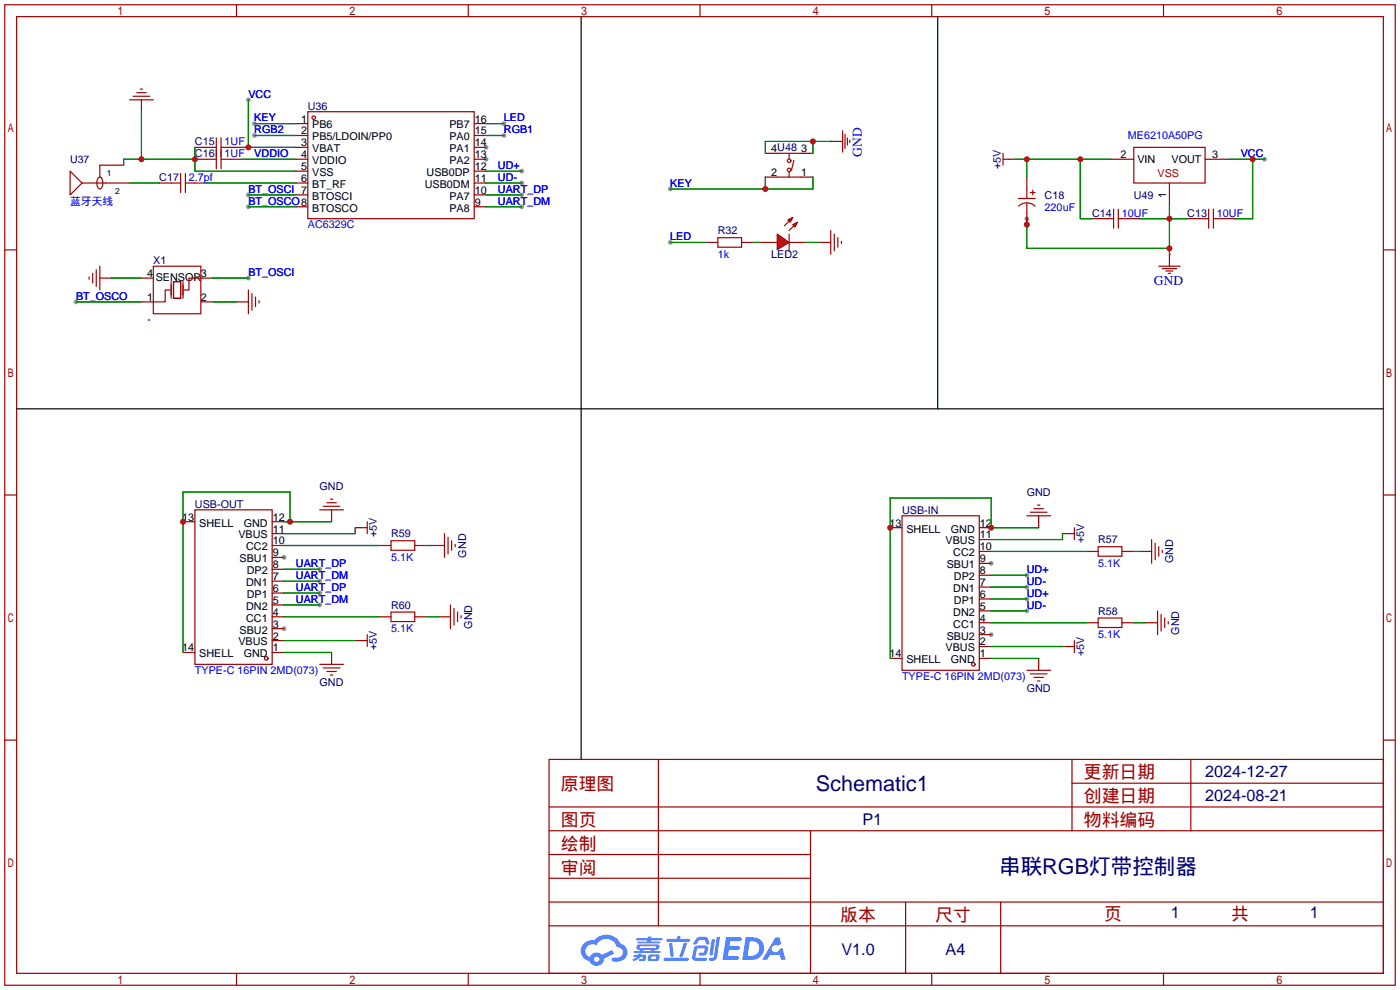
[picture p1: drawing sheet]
<svg xmlns="http://www.w3.org/2000/svg" width="299mm" height="212mm" viewBox="0 0 299 212" stroke-linecap="round" stroke-linejoin="round" font-family="sans-serif">
<g fill="#999">
<circle cx="103.9" cy="34" r=".51"/>
<circle cx="103.9" cy="31.5" r=".51"/>
<circle cx="211.8" cy="135.6" r=".51"/>
<circle cx="211.8" cy="120.4" r=".51"/>
<circle cx="60.7" cy="134.4" r=".51"/>
<circle cx="60.7" cy="119.1" r=".51"/>
<circle cx="16.3" cy="64.5" r=".51"/>
<circle cx="53.1" cy="59.4" r=".51"/>
<circle cx="53.1" cy="41.7" r=".51"/>
<circle cx="53.1" cy="44.2" r=".51"/>
<circle cx="54.4" cy="29" r=".51"/>
<circle cx="219.5" cy="122.9" r=".51"/>
<circle cx="219.5" cy="130.6" r=".51"/>
<circle cx="219.5" cy="125.5" r=".51"/>
<circle cx="219.5" cy="128" r=".51"/>
<circle cx="111.5" cy="36.6" r=".51"/>
<circle cx="111.5" cy="39.1" r=".51"/>
<circle cx="68.3" cy="121.7" r=".51"/>
<circle cx="68.3" cy="126.7" r=".51"/>
<circle cx="68.3" cy="129.3" r=".51"/>
<circle cx="68.3" cy="124.2" r=".51"/>
<circle cx="111.5" cy="44.2" r=".51"/>
<circle cx="111.5" cy="41.7" r=".51"/>
<circle cx="107.7" cy="29" r=".51"/>
<circle cx="53.1" cy="21.3" r=".51"/>
<circle cx="54.4" cy="26.4" r=".51"/>
<circle cx="270.3" cy="34" r=".51"/>
<circle cx="219.5" cy="46.7" r=".51"/>
<circle cx="143.3" cy="40.4" r=".51"/>
<circle cx="143.3" cy="51.8" r=".51"/>
<circle cx="107.7" cy="26.4" r=".51"/>
</g>
<g fill="none" stroke="#a10000" stroke-width=".25">
<path d="M1 1h297.2v209.6h-297.2zM3.6 3.6h292.1v204.4h-292.1zM50.5 1v2.6M100.1 1v2.6M149.6 1v2.6M199.1 1v2.6M248.7 1v2.6M1 53.4h2.6M295.7 53.4h2.5M1 105.8h2.6M295.7 105.8h2.5M1 158.2h2.6"/>
<path d="M295.7 158.2h2.5M117.3 162.3h178.4v45.7h-178.4zM117.3 177.5h178.4M117.3 172.5h178.4M140.7 162.3v35.6M173.2 177.5v30.5M229.1 162.3v15.2M229.1 167.4h66.6M254.5 162.3v15.2M117.3 182.6h55.9M117.3 197.9h178.4M117.3 192.8h178.4"/>
<path d="M117.3 187.7h55.9M193.5 192.8v15.2M213.9 192.8v15.2M50.5 208v2.6M100.1 208v2.6M149.6 208v2.6M199.1 208v2.6M248.7 208v2.6"/>
</g>
<g fill="#5487ff">
<path d="M155.2 200.3h2.6a.48 .48 0 0 1 .7 .4 .48 .48 0 0 1-.6 .4h-1.8l-.2 1.1h1.9a.43 .43 0 0 1 .4 .4 .43 .43 0 0 1-.5 .4h-1.9l-.2 1.3h1.7a.45 .45 0 0 1 .5 .2 .45 .45 0 0 1-.1 .6h-3.3z"/>
<path d="M165.7 200.3h.9l.4 1.5-.8 .3a.84 .84 0 0 0-1.2 .3 .84 .84 0 0 0 .4 1.1 .84 .84 0 0 0 1.1-.4l.1-.2 .6-.3 .7 2.5h-1l-.2-1h-2.1l-.6 1h-1.1z"/>
<path d="M152.1 200.8h.7l-.5 3.1a.36 .36 0 0 1-.3 .3 .36 .36 0 0 1-.4-.3z"/>
<path d="M153.2 200.2h.7l-.6 4.3a1.13 1.13 0 0 1-1.8 .6l.2-.4h.7l.2-.2z"/>
<path d="M148.9 200.6l.6-.4h1a.77 .77 0 0 1 .9 .5l.3 1-.2 .2h-.5l-.3-.9-.2-.2-1 .1-.7 1-.6-.1-.1-.2z"/>
<path d="M148.4 202.4l.6-.3h1.7a.81 .81 0 0 1 .7 .5 .81 .81 0 0 1-.2 .8 .81 .81 0 0 1-.9 .8h-.7a.32 .32 0 0 1-.3-.3 .32 .32 0 0 1 .4-.3h.7l.2-.9-1.6 .1-.4 1.8 2.2 .1a.32 .32 0 0 1 .3 .4 .32 .32 0 0 1-.4 .2h-2.2l-.5-.3-.1-.5z"/>
<path d="M141.9 204.7h5a.33 .33 0 0 1 .3 .3 .33 .33 0 0 1-.3 .3h-4.9l-.2-.1z"/>
<path d="M146.1 201.5h.8l-.7 2a.98 .98 0 0 1-.7 1.1l-.3-.3z"/>
<path d="M143 201.6h.7l.3 2.5a.34 .34 0 0 1-.3 .4 .34 .34 0 0 1-.4-.3z"/>
<path d="M142.5 200.7h2.1l.3-.6h.6l-.1 .6h1.7a.32 .32 0 0 1 .4 .3 .32 .32 0 0 1-.4 .3h-4.5l-.2-.2z"/>
<path d="M135.5 204.1h.9l.1-.3h.6v.3h.8a.82 .82 0 0 1-.5 1.3h-.8v-.4l.7-.1 .1-.3a.68 .68 0 0 0-1 .4l-1.1 .4-.1-.4 .9-.5h-.7z"/>
<path d="M136 200.5h2.4l.1-.3h.7v.3h2.2l.2 .3-.2 .2h-2.3v.2h1.8l.2 .3-.2 .1h-4.5l-.1-.4h2l.1-.2h-2.3l-.1-.2z"/>
<path d="M159.4 200.3l-.8 4.9h1.7a2.5 2.5 0 0 0 3-2.5 2.5 2.5 0 0 0-3.1-2.4zM160.3 201.1a1.61 1.61 0 0 1 2 1.5 1.61 1.61 0 0 1-1.8 1.7h-.7z"/>
<path d="M136.2 202a.55 .55 0 0 0-.2 .8 .55 .55 0 0 0 .7 .2l.1 .3h-1.3v.3l5.4 .1 .3-.2-.2-.2h-1.2l.2-.3a.7 .7 0 0 0 .8-.3 .7 .7 0 0 0 0-.8l-4.2-.1zM136.8 202.3l3.3-.1 .1 .1-.2 .3h-3.2zM137.5 203h1.7l-.2 .3h-1.4z"/>
<path d="M138.6 204.2a1.05 1.05 0 0 0 0 1.2 2.91 2.91 0 0 0 2.2-.2 .98 .98 0 0 0 0-1.2h-1.6zM139.2 204.5l.9-.1 .1 .4-.2 .2-.8-.1z"/>
<path d="M124.9 201.6a2.23 2.23 0 0 0-.7 2.3 2.23 2.23 0 0 0 1.8 1.6 1.58 1.58 0 0 0 1.8 .9 1.58 1.58 0 0 0 1.3-1.5l2.2-1.1-.5-.7-2.1 1a1.65 1.65 0 0 0-2.7 .4 1.45 1.45 0 0 1-.8-1.9 1.45 1.45 0 0 1 2-.7l.3 .1a2.3 2.3 0 0 1 2.3-1.3 2.3 2.3 0 0 1 2 1.7 1.12 1.12 0 0 1 1.3 1 1.12 1.12 0 0 1-1.1 1.2h-.7a.45 .45 0 0 0-.6 .4 .45 .45 0 0 0 .5 .5 2.21 2.21 0 0 0 2.2-.5 2.21 2.21 0 0 0 .5-2.3 2.13 2.13 0 0 0-1.3-1.1 3.3 3.3 0 0 0-5.6-.7l-1.1 .1zM127 205a.57 .57 0 0 1 1.1 0 .57 .57 0 0 1-1.1 0z"/>
</g>
<g fill="none" stroke="#a10000" stroke-width=".25">
<path d="M29.2 19.8h2M30 19.1h.5M15 36.6l2.5 2.5-2.5 2.6zM17.5 39.1h5.1M21 38l.4-.1 .3 .2a1.93 1.93 0 0 1-.3 2.3 1.19 1.19 0 0 1-.7-1.6zM21.3 35.3v2.5M27.7 21.3h5.1M28.4 20.6h3.6M36.6 39.1h2M38.6 37.1v4M39.6 39.1h2.1M39.6 37.1v4"/>
<path d="M44.2 31.5h2M44.2 34h2M46.2 29.5v6.6M47.2 31.5h2.1M47.2 29.5v6.6M47.2 34h2.1M65.8 23.9h35.5v22.8h-35.5zM166.1 32.8h5.1M166.1 37.8h5.1M168.7 32.8v1M168.7 36.8v1M169.7 34.3l-.5 2"/>
<path d="M177.5 30.2h2.6M180.1 27.9v4.6M180.6 28.7v3.1M181.1 29.5v1.5M181.6 30v.5M214.4 34h1.2M214.4 32.8v2.5M242.3 31.5h15.3v7.6h-15.3zM19 59.2v.5M19.8 58.4v2.1M20.6 57.7v3.5M21.3 56.9v5.1"/>
<path d="M32.8 56.9h10.1v10.2h-10.1zM42.9 59.4h-2.5v2.6h-1M168.7 50v3.6M236 46.7h2M238 44.7v4.1M239 46.7h2M239 44.7v4.1M247.6 56.9h4.6M248.4 57.4h3.1M249.2 57.9h1.5M249.7 58.4h.5M249.9 54.4v2.5"/>
<path d="M256.3 46.7h2M258.3 44.7v4.1M259.3 46.7h2.1M259.3 44.7v4.1M36.3 62h-1v2.5h-2.5M36.6 60.2v3.6M37.1 60.2h1.5v3.6h-1.5zM39.1 60.2v3.6M53.1 62v5.1M53.8 62.7v3.6M54.6 63.5v2M55.4 64.3v.5"/>
<path d="M41.7 109h16.5v33h-16.5zM68.3 109h5.1M69.1 108.2h3.5M69.8 107.4h2.1M70.6 106.7h.5M77.2 112.8h1.3M78.5 111.5v2.5M83.6 115.6h5v2h-5zM95 114v5.1M95.8 114.8v3.6M96.5 115.6v2M97.3 116.3v.5"/>
<path d="M192.8 110.2h16.5v33.1h-16.5zM219.5 110.2h5M220.2 109.5h3.6M221 108.7h2M221.7 107.9h.5M228.3 114h1.3M229.6 112.8v2.5M234.7 116.8h5.1v2.1h-5.1zM246.1 115.3v5.1M246.9 116.1v3.5M247.6 116.8v2.1M248.4 117.6v.5"/>
<path d="M77.2 136.9h1.3M78.5 135.6v2.6M83.6 130.8h5v2h-5zM96.3 129.3v5.1M97 130v3.6M97.8 130.8v2M98.6 131.6v.5M228.3 138.2h1.3M229.6 136.9v2.5M234.7 132.1h5.1v2h-5.1zM247.4 130.6v5M248.2 131.3v3.6"/>
<path d="M248.9 132.1v2M249.7 132.8v.6M68.3 142h5.1M69.1 142.7h3.5M69.8 143.5h2.1M70.6 144.3h.5M219.5 143.3h5M220.2 144h3.6M221 144.8h2M221.7 145.5h.5"/>
<circle cx="67.1" cy="25.1" r=".38"/>
<circle cx="168.7" cy="34.4" r=".38"/>
<circle cx="168.7" cy="36.3" r=".38"/>
<circle cx="56.9" cy="140.7" r=".38"/>
<circle cx="208" cy="142" r=".38"/>
</g>
<g fill="none" stroke="#870000" stroke-width=".25">
<path d="M21.3 35.3h5.1M22.6 39.1h5.1M30.2 21.3v2.6M34 39.1h2.6M41.7 31.5h2.5M41.7 34h2.5M41.7 39.1h2.5M49.3 31.5h2.5M49.3 34h2.5M63.2 26.4h2.6M63.2 29h2.6M63.2 31.5h2.6"/>
<path d="M63.2 34h2.6M63.2 36.6h2.6M63.2 39.1h2.6M101.3 26.4h2.6M101.3 29h2.6M101.3 31.5h2.6M101.3 34h2.6M101.3 36.6h2.6M101.3 39.1h2.6M163.6 32.8h2.5M163.6 37.8h2.5M171.2 32.8h2.5"/>
<path d="M171.2 37.8h2.5M177.5 30.2h.1M215.6 34h1.3M237.2 34h5.1M249.9 39.1v5.1M257.6 34h5M21.3 59.4h2.6M30.2 59.4h2.6M42.9 59.4h2.6M63.2 41.7h2.6M63.2 44.2h2.6M101.3 41.7h2.6"/>
<path d="M101.3 44.2h2.6M162.3 51.8h3.8M168.7 51.8h3.8M233.4 46.7h2.6M241 46.7h2.6M249.9 54.4h.1M253.7 46.7h2.6M261.4 46.7h2.5M30.2 64.5h2.6M42.9 64.5h2.6M50.5 64.5h2.6M39.1 111.5h2.6"/>
<path d="M58.2 114h2.5M58.2 119.1h2.5M58.2 116.6h2.5M58.2 111.5h2.5M70.9 109v2.5M75.9 112.8h1.3M81 116.6h2.6M88.6 116.6h2.6M92.5 116.6h2.5M190.2 112.8h2.6M209.3 117.9h2.5M209.3 115.3h2.5"/>
<path d="M209.3 112.8h2.5M222 110.2v2.6M227.1 114h1.2M232.2 117.9h2.5M239.8 117.9h2.5M243.6 117.9h2.5M39.1 139.4h2.6M58.2 139.4h2.5M58.2 136.9h2.5M58.2 134.4h2.5M58.2 131.8h2.5M58.2 129.3h2.5"/>
<path d="M58.2 126.7h2.5M58.2 124.2h2.5M58.2 121.7h2.5M70.9 139.4v2.6M75.9 136.9h1.3M81 131.8h2.6M88.6 131.8h2.6M93.7 131.8h2.6M209.3 138.2h2.5M209.3 135.6h2.5M209.3 133.1h2.5M209.3 130.6h2.5"/>
<path d="M209.3 128h2.5M209.3 125.5h2.5M209.3 122.9h2.5M209.3 120.4h2.5M227.1 138.2h1.2M232.2 133.1h2.5M239.8 133.1h2.5M244.9 133.1h2.5M190.2 140.7h2.6M209.3 140.7h2.5M222 140.7v2.6"/>
</g>
<g fill="none" stroke="#008700" stroke-width=".25">
<path d="M27.7 39.1h6.3M30.2 23.9v10.1M41.7 34h-15.3v1.3M41.7 31.5v5.1h21.5M44.2 39.1h19M51.8 34h11.4M51.8 31.5h11.4M53.1 21.3v10.2M54.4 29h8.8M54.4 26.4h8.8M103.9 39.1h7.6M103.9 29h3.8"/>
<path d="M103.9 36.6h7.6M163.6 37.8v2.6M173.7 30.2v2.6M173.7 37.8v2.6h-30.4M177.5 30.2h-13.9v2.6M262.6 34h7.7M267.7 34v12.7h-3.8M23.9 59.4h6.3M45.5 59.4h7.6M53.1 41.7h10.1M53.1 44.2h10.1M103.9 41.7h7.6"/>
<path d="M103.9 44.2h7.6M219.5 46.7v6.4h30.4M243.6 46.7h10.1M249.9 44.2v10.2M16.3 64.5h13.9M45.5 64.5h5M60.7 116.6h20.3M60.7 111.5h10.2M62 111.5v-6.3h-22.9v34.2M75.9 112.8v1.2h-15.2M91.2 116.6h1.3M211.8 117.9h20.4"/>
<path d="M222 112.8h-10.2v-6.4h-21.6v34.3M227.1 114v1.3h-15.3M242.3 117.9h1.3M60.7 131.8h20.3M60.7 139.4h10.2M60.7 136.9h15.2M60.7 121.7h7.6M60.7 126.7h7.6M60.7 129.3h7.6M60.7 124.2h7.6M91.2 131.8h2.5M211.8 133.1h20.4"/>
<path d="M211.8 138.2h15.3M211.8 122.9h7.7M211.8 130.6h7.7M211.8 125.5h7.7M211.8 128h7.7M242.3 133.1h2.6M211.8 140.7h10.2"/>
</g>
<g fill="#f00" stroke="#a10000" stroke-width=".25">
<path d="M166.1 50l2.6 1.8-2.6 1.5z"/>
<path d="M168.4 47l1-.5-.5 1z"/>
<path d="M169.4 48l1-.5-.5 1z"/>
</g>
<g fill="none" stroke="#a10000" stroke-width=".25">
<path d="M153.4 50.8h5.1v2h-5.1zM168.7 47.2l-1.1 1.1M169.7 48.3l-1 1M177.5 49.3v5.1M178.3 50v3.6M179.1 50.8v2M179.8 51.6v.5M217.7 42.4h3.5M217.7 44.1a2.54 2.54 0 0 1 3.5 0M219.5 40.4v2M219.5 43.4v2.1M220.2 41.1h1"/>
<path d="M220.7 40.6v1.1"/>
</g>
<path d="M219.5 37.8v2.6M150.9 51.8h2.5M158.5 51.8h2.5M175 51.8h2.5M219.5 45.5v2.5" fill="none" stroke="#870000" stroke-width=".25"/>
<path d="M103.9 26.4h3.8M216.9 34h20.3M219.5 34v3.8M230.9 34v12.7h2.5M143.3 51.8h7.6M161 51.8h1.3M172.5 51.8h2.5" fill="none" stroke="#008700" stroke-width=".25"/>
<path d="M124.2 3.6v158.7M200.4 3.6v83.8M3.6 87.4h292.1" fill="none" stroke="#000" stroke-width=".25"/>
<g fill="#c00">
<circle cx="211.8" cy="112.8" r=".63"/>
<circle cx="190.2" cy="112.8" r=".63"/>
<circle cx="62" cy="111.5" r=".63"/>
<circle cx="39.1" cy="111.5" r=".63"/>
<circle cx="30.2" cy="34" r=".63"/>
<circle cx="41.7" cy="34" r=".63"/>
<circle cx="53.1" cy="31.5" r=".63"/>
<circle cx="267.7" cy="34" r=".63"/>
<circle cx="249.9" cy="46.7" r=".63"/>
<circle cx="249.9" cy="53.1" r=".63"/>
<circle cx="219.5" cy="48" r=".63"/>
<circle cx="173.7" cy="30.2" r=".63"/>
<circle cx="163.6" cy="40.4" r=".63"/>
<circle cx="219.5" cy="34" r=".63"/>
<circle cx="230.9" cy="34" r=".63"/>
</g>
<g font-size="4.6" fill="#000080">
<text x="174.4" y="169">Schematic1</text>
<text x="213.5" y="186.8">串联RGB灯带控制器</text>
</g>
<g font-size="3.8" fill="#a00000">
<text x="231.6" y="166.4">更新日期</text>
<text x="119.9" y="168.9">原理图</text>
<text x="231.6" y="171.5">创建日期</text>
<text x="119.9" y="176.5">图页</text>
<text x="231.6" y="176.5">物料编码</text>
<text x="119.9" y="181.6">绘制</text>
<text x="119.9" y="186.7">审阅</text>
<text x="179.6" y="196.9">版本</text>
<text x="199.9" y="196.9">尺寸</text>
<text x="236" y="196.6">页</text>
<text x="263.1" y="196.6">共</text>
</g>
<g font-size="3.5" fill="#000080">
<text x="257.6" y="166.1">2024-12-27</text>
<text x="257.6" y="171.1">2024-08-21</text>
<text x="184.3" y="176.2">P1</text>
<text x="250.2" y="196.3">1</text>
<text x="280" y="196.3">1</text>
<text x="179.8" y="204.2">V1.0</text>
<text x="202.1" y="204.2">A4</text>
</g>
<g font-size="2.9" fill="#00f">
<text x="184.2" y="33.5" transform="rotate(-90 184.2 33.5)">GND</text>
<text x="246.6" y="61">GND</text>
</g>
<g font-size="2.3" fill="#00f">
<text x="53.1" y="20.9">VCC</text>
<text x="54.4" y="28.5">RGB2</text>
<text x="54.4" y="26">KEY</text>
<text x="107.7" y="28.5">RGB1</text>
<text x="107.7" y="26">LED</text>
<text x="241" y="29.8">ME6210A50PG</text>
<text x="48" y="31">1UF</text>
<text x="48" y="33.6">1UF</text>
<text x="54.4" y="33.6">VDDIO</text>
<text x="265.2" y="33.6">VCC</text>
<text x="40.4" y="38.7">2.7pf</text>
<text x="53.1" y="41.2">BT_OSCI 7</text>
<text x="106.4" y="36.1">UD+</text>
<text x="106.4" y="38.7">UD-</text>
<text x="106.4" y="41.2">UART_DP</text>
<text x="143.3" y="39.9">KEY</text>
<text x="15" y="43.7">蓝牙天线</text>
<text x="53.1" y="43.7">BT_OSCO8</text>
<text x="106.4" y="43.7">UART_DM</text>
<text x="223.3" y="45">220uF</text>
<text x="239.8" y="46.3">10UF</text>
<text x="260.1" y="46.3">10UF</text>
<text x="65.8" y="48.8">AC6329C</text>
<text x="143.3" y="51.4">LED</text>
<text x="53.1" y="59">BT_OSCI</text>
<text x="153.4" y="55.2">1k</text>
<text x="16.3" y="64.1">BT_OSCO</text>
<text x="31.5" y="69.1">-</text>
<text x="83.6" y="119.9">5.1K</text>
<text x="63.2" y="121.2">UART_DP</text>
<text x="63.2" y="123.7">UART_DM</text>
<text x="219.5" y="122.5">UD+</text>
<text x="219.5" y="125">UD-</text>
<text x="234.7" y="121.2">5.1K</text>
<text x="63.2" y="126.3">UART_DP</text>
<text x="63.2" y="128.8">UART_DM</text>
<text x="219.5" y="130.1">UD-</text>
<text x="219.5" y="127.6">UD+</text>
<text x="83.6" y="135.2">5.1K</text>
<text x="234.7" y="136.4">5.1K</text>
<text x="41.7" y="144.1">TYPE-C 16PIN 2MD(073)</text>
<text x="192.8" y="145.3">TYPE-C 16PIN 2MD(073)</text>
</g>
<g font-size="2.3" fill="#000080">
<text x="65.8" y="23.4">U36</text>
<text x="41.7" y="31">C15</text>
<text x="41.7" y="33.6">C16</text>
<text x="34" y="38.7">C17</text>
<text x="213.9" y="36.1" transform="rotate(-90 213.9 36.1)">+5V</text>
<text x="223.3" y="42.5">C18</text>
<text x="233.4" y="46.3">C14</text>
<text x="242.3" y="42.5">U49</text>
<text x="253.7" y="46.3">C13</text>
<text x="153.4" y="50.1">R32</text>
<text x="32.8" y="56.4">X1</text>
<text x="164.8" y="55.2">LED2</text>
<text x="68.3" y="104.7">GND</text>
<text x="219.4" y="106">GND</text>
<text x="41.7" y="108.5">USB-OUT</text>
<text x="192.8" y="109.8">USB-IN</text>
<text x="80.6" y="114.9" transform="rotate(-90 80.6 114.9)">+5V</text>
<text x="83.6" y="114.9">R59</text>
<text x="99.6" y="119.2" transform="rotate(-90 99.6 119.2)">GND</text>
<text x="231.7" y="116.1" transform="rotate(-90 231.7 116.1)">+5V</text>
<text x="234.7" y="116.1">R57</text>
<text x="250.7" y="120.4" transform="rotate(-90 250.7 120.4)">GND</text>
<text x="83.6" y="130.1">R60</text>
<text x="234.7" y="131.4">R58</text>
<text x="100.9" y="134.4" transform="rotate(-90 100.9 134.4)">GND</text>
<text x="252" y="135.7" transform="rotate(-90 252 135.7)">GND</text>
<text x="80.6" y="139" transform="rotate(-90 80.6 139)">+5V</text>
<text x="231.7" y="140.3" transform="rotate(-90 231.7 140.3)">+5V</text>
<text x="68.3" y="146.6">GND</text>
<text x="219.4" y="147.9">GND</text>
</g>
<g font-size="2.3">
<text x="64.4" y="26.2">1</text>
<text x="64.4" y="28.7">2</text>
<text x="66.7" y="27.5">PB6</text>
<text x="66.7" y="30">PB5/LDOIN/PP0</text>
<text x="96" y="30">PA0</text>
<text x="96" y="27.5">PB7</text>
<text x="101.5" y="28.7">15</text>
<text x="101.5" y="26.2">16</text>
<text x="64.4" y="31.3">3</text>
<text x="64.4" y="33.8">4</text>
<text x="66.7" y="32.5">VBAT</text>
<text x="66.7" y="35.1">VDDIO</text>
<text x="96" y="35.1">PA2</text>
<text x="96" y="32.5">PA1</text>
<text x="101.5" y="33.8">13</text>
<text x="101.5" y="31.3">14</text>
<text x="164.8" y="32.5">4U48</text>
<text x="171.2" y="32.5">3</text>
<text x="239.5" y="33.8">2</text>
<text x="243.1" y="34.8">VIN</text>
<text x="250.4" y="34.8">VOUT</text>
<text x="259.1" y="33.8">3</text>
<text x="64.4" y="36.3">5</text>
<text x="64.4" y="38.9">6</text>
<text x="66.7" y="37.6">VSS</text>
<text x="66.7" y="40.2">BT_RF</text>
<text x="90.8" y="40.2">USB0DM</text>
<text x="91.2" y="37.6">USB0DP</text>
<text x="101.5" y="41.4">10</text>
<text x="101.5" y="38.9">11</text>
<text x="101.5" y="36.3">12</text>
<text x="164.8" y="37.6">2</text>
<text x="171.2" y="37.6">1</text>
<text x="66.7" y="42.7">BTOSCI</text>
<text x="66.7" y="45.2">BTOSCO</text>
<text x="96" y="45.2">PA8</text>
<text x="96" y="42.7">PA7</text>
<text x="101.5" y="44">9</text>
<text x="249.2" y="42.4" transform="rotate(-90 249.2 42.4)">1</text>
<text x="31.5" y="59.1">4</text>
<text x="42.9" y="59.2">3</text>
<text x="31.5" y="64.3">1</text>
<text x="33.3" y="60.1">SENSOR</text>
<text x="42.9" y="64.3">2</text>
<text x="39" y="111.3">13</text>
<text x="42.6" y="112.5">SHELL</text>
<text x="52.1" y="112.5">GND</text>
<text x="58.3" y="113.8">11</text>
<text x="58.3" y="111.3">12</text>
<text x="190.1" y="112.5">13</text>
<text x="193.7" y="113.8">SHELL</text>
<text x="203.2" y="113.8">GND</text>
<text x="209.4" y="112.5">12</text>
<text x="50.9" y="115.1">VBUS</text>
<text x="52.6" y="117.6">CC2</text>
<text x="58.3" y="118.9">9</text>
<text x="58.3" y="116.4">10</text>
<text x="202.1" y="116.4">VBUS</text>
<text x="203.7" y="118.9">CC2</text>
<text x="209.4" y="117.6">10</text>
<text x="209.4" y="115.1">11</text>
<text x="51.2" y="120.2">SBU1</text>
<text x="52.6" y="125.2">DN1</text>
<text x="52.7" y="122.7">DP2</text>
<text x="58.3" y="124">7</text>
<text x="58.3" y="121.4">8</text>
<text x="202.3" y="121.4">SBU1</text>
<text x="203.9" y="124">DP2</text>
<text x="209.4" y="125.2">7</text>
<text x="209.4" y="122.7">8</text>
<text x="209.4" y="120.2">9</text>
<text x="52.6" y="130.3">DN2</text>
<text x="52.7" y="127.8">DP1</text>
<text x="58.3" y="131.6">4</text>
<text x="58.3" y="129.1">5</text>
<text x="58.3" y="126.5">6</text>
<text x="203.7" y="131.6">DN2</text>
<text x="203.7" y="126.5">DN1</text>
<text x="203.9" y="129.1">DP1</text>
<text x="209.4" y="130.3">5</text>
<text x="209.4" y="127.8">6</text>
<text x="50.9" y="137.9">VBUS</text>
<text x="51.2" y="135.4">SBU2</text>
<text x="52.6" y="132.9">CC1</text>
<text x="58.3" y="136.7">2</text>
<text x="58.3" y="134.1">3</text>
<text x="202.3" y="136.7">SBU2</text>
<text x="203.7" y="134.1">CC1</text>
<text x="209.4" y="137.9">2</text>
<text x="209.4" y="135.4">3</text>
<text x="209.4" y="132.9">4</text>
<text x="39" y="139.2">14</text>
<text x="42.6" y="140.5">SHELL</text>
<text x="52.1" y="140.5">GND</text>
<text x="58.3" y="139.2">1</text>
<text x="190.1" y="140.5">14</text>
<text x="193.7" y="141.8">SHELL</text>
<text x="202.1" y="139.2">VBUS</text>
<text x="203.2" y="141.8">GND</text>
<text x="209.4" y="140.5">1</text>
</g>
<text font-size="2.3" fill="#a00000" x="247.4" y="37.8">VSS</text>
<text font-size="2.2" fill="#000080" x="15" y="34.9">U37</text>
<g font-size="1.8">
<text x="22.8" y="37.6">1</text>
<text x="24.6" y="41.4">2</text>
</g>
</svg>
